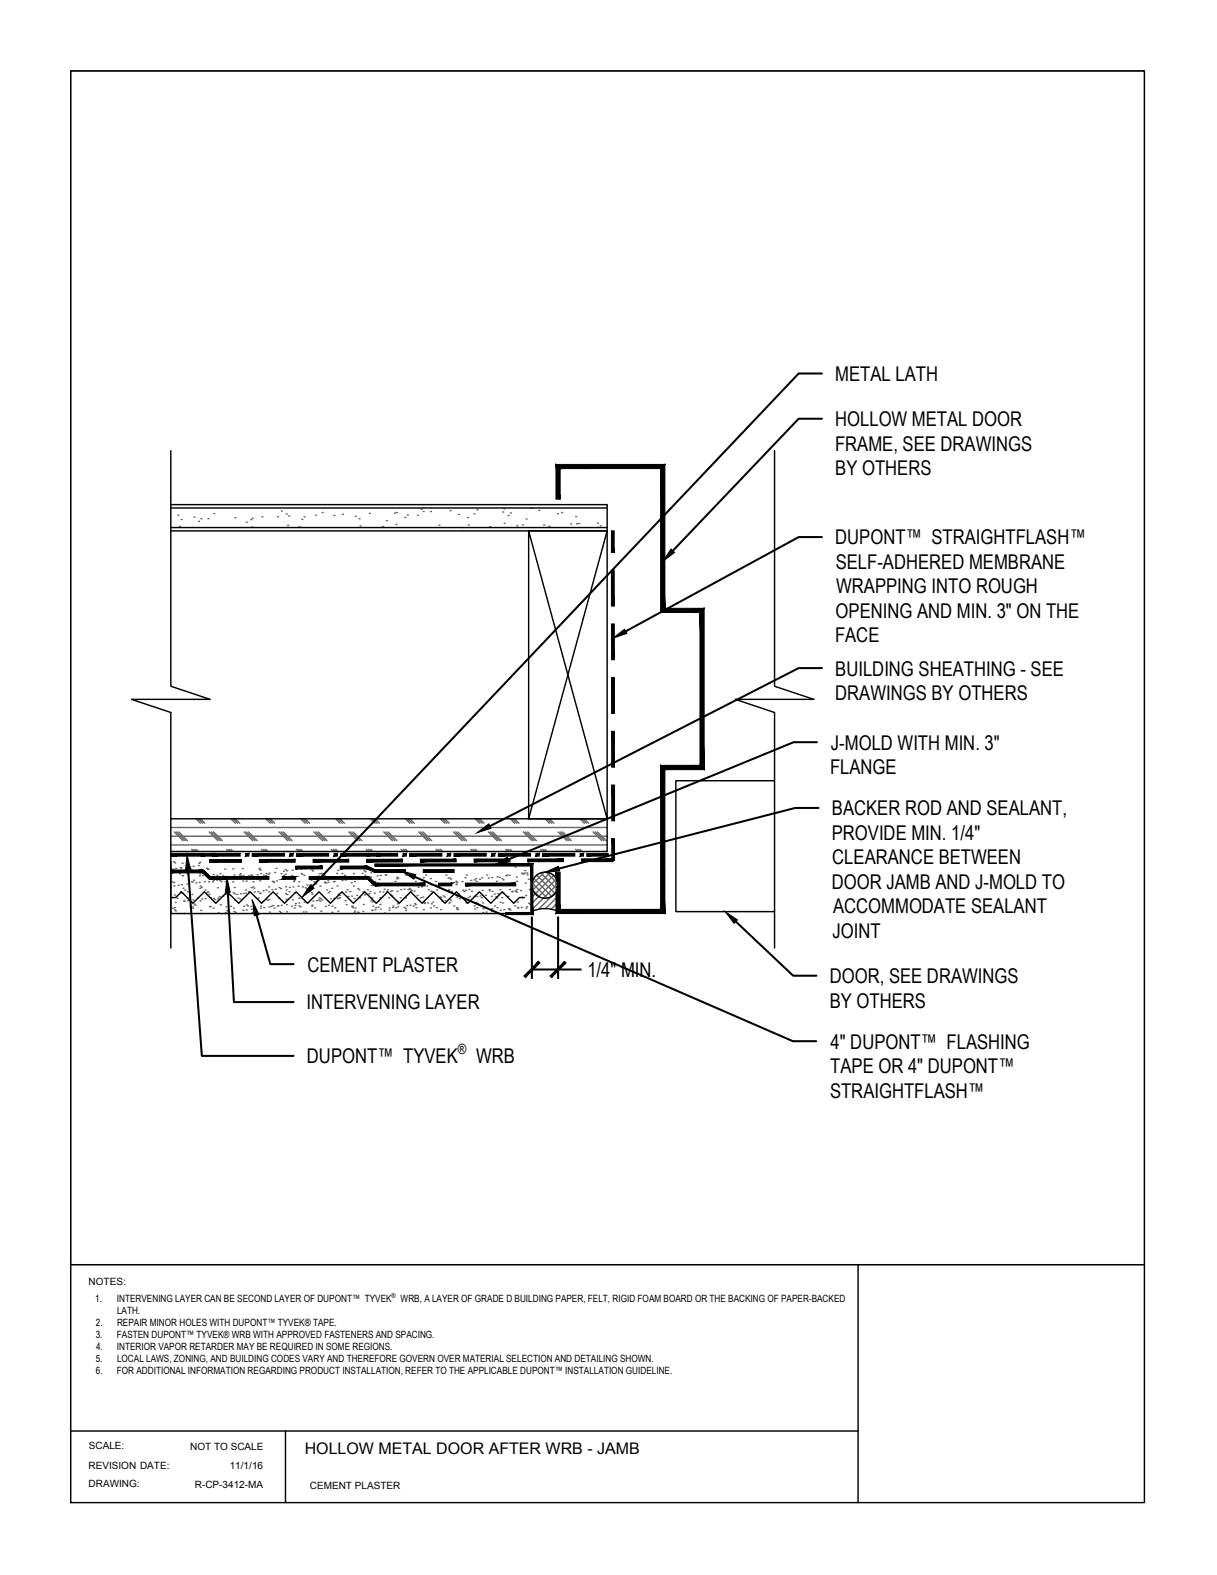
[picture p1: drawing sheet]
<svg xmlns="http://www.w3.org/2000/svg" width="216mm" height="279mm" viewBox="0 0 216 279" stroke-linecap="round" stroke-linejoin="round" font-family="sans-serif">
<!-- layer: ATI-SAM -->
<g fill="#000" stroke="#000" stroke-width=".18">
<path d="M108.5 94.2l.5 3.8v-3.8zM108.5 94.2l.5 3.8h-.5z"/>
<path d="M108.5 101.2l.5 6.3v-6.3zM108.5 101.2l.5 6.3h-.5z"/>
<path d="M108.5 110.7l.5 6.3v-6.3zM108.5 110.7l.5 6.3h-.5z"/>
<path d="M108.5 120.2l.5 6.4v-6.4zM108.5 120.2l.5 6.4h-.5z"/>
<path d="M108.5 129.7l.5 6.4v-6.4zM108.5 129.7l.5 6.4h-.5z"/>
<path d="M108.5 139.3l.5 6.3v-6.3zM108.5 139.3l.5 6.3h-.5z"/>
<path d="M37.2 153h5.6v-.5zM37.2 152.5h5.6l-5.6 .5z"/>
<path d="M46 153h6.4v-.6zM46 152.5l6.4-.1-6.4 .6z"/>
<path d="M52.4 153.6v.5l4.8-.5zM52.4 154.1l4.8-.5v.5z"/>
<path d="M60.4 153.6v.5l4.7-.5zM60.4 154.1l4.7-.5v.5z"/>
<path d="M55.5 153l6.4-.1v-.5zM55.5 152.4h6.4l-6.4 .6z"/>
<path d="M65.2 153.7l-.2 .4 1.6 .2zM65 154.1l1.6 .2-.2 .4z"/>
<path d="M66.5 154.3v.5l5.4-.5zM66.5 154.8l5.4-.5v.5z"/>
<path d="M65.1 152.9h6.3v-.5zM65 152.4h6.4l-6.3 .5z"/>
<path d="M75.1 154.3v.5l5.4-.5zM75.1 154.8l5.4-.5v.5z"/>
<path d="M74.6 152.9h6.3v-.5zM74.6 152.4h6.3l-6.3 .5z"/>
<path d="M84.1 152.9h6.4l-.1-.5zM84.1 152.4h6.3l-6.3 .5z"/>
<path d="M93.6 152.9h6.4v-.5zM93.6 152.4h6.4l-6.4 .5z"/>
<path d="M103.2 152.9h5.6v-.6zM103.1 152.4l5.7-.1-5.6 .6z"/>
<path d="M108.5 148.8l.5 3.8v-3.8zM108.5 148.8l.5 3.8h-.5z"/>
</g>
<path d="M37.2 152.5v.5M65.1 153.6v.5M80.5 154.3v.5M108.5 152.6h.5" fill="none" stroke="#000" stroke-width=".18"/>
<!-- layer: .ATI-HATCH -->
<g fill="none" stroke="#666" stroke-width=".25">
<path d="M31.6 91.4h.1M31.8 93.4h.1M32.1 92.2h.1M34.4 91.7h.1M35.2 92.5h.1M35.7 92h.1M36.9 92h.1M37.9 91.1h.1M41.7 91.8h.1M43.7 92.6h.1M44.5 92.2h.1M44.7 93.5h.1"/>
<path d="M44.7 91.9h.1M46.5 91.7h.1M49.2 91.7h.1M49.9 90.6h.1M50.8 91.2h.1M51 93.2h.1M51.2 91.5h.1M53 93.4h.1M53.5 92.1h.1M53.9 91.7h.1M56 91.4h.1M57.1 90.9h.1"/>
<path d="M59.2 91.4h.1M60.8 91.2h.1M63 91.6h.1M63.7 92h.1M63.9 93.3h.1M65.5 91.1h.1M67.9 93.4h.1M68.5 92.4h.1M70 91h.1M70.2 93h.1M70.3 90.9h.1M71.8 91.8h.1"/>
<path d="M72.3 91.3h.1M74.1 91.4h.1M74.7 90.3h.1M75.1 90.7h.1M76.4 90.7h.1M77.9 93.2h.1M79.9 90.6h.1M81.3 91.3h.1M82.1 93.6h.1M82.9 91.8h.1M83.1 93.1h.1M84.1 91.2h.1"/>
<path d="M84.6 90.4h.1M86.9 93.4h.1M89.2 90.8h.1M89.4 90.3h.1M89.4 92.8h.1M90.1 91.5h.1M90.5 91h.1M91.7 93.3h.1M92.7 93.1h.1M93.3 92.1h.1M94.2 90.1h.1M95.6 90.6h.1"/>
<path d="M96.4 93.1h.1M97.4 93.4h.1M98.9 91.1h.1M99.6 90.9h.1M101.2 92.9h.1M102.1 91.6h.1M102.3 92.9h.1M102.7 92.9h.1M106 92.8h.1M106.5 93.3h.1M30.3 146.8h77.4M30.3 148.3h77.4"/>
<path d="M30.3 149.9h77.4M30.9 147.6l1.6 1.5M31.3 147.6l1.6 1.5M31.7 147.6l1.5 1.5M34 150.7l.4 .4M34.4 150.7l.4 .4M34.8 145.3l.8 .7M34.8 150.7l.4 .4M35.2 145.3l.8 .7M35.6 145.3l.7 .7M37.1 147.6l1.6 1.5M37.5 147.6l1.5 1.5"/>
<path d="M37.9 147.6l1.5 1.5M40.2 150.7l.4 .4M40.6 150.7l.4 .4M41 145.3l.8 .7M41 150.7l.4 .4M41.4 145.3l.7 .7M41.8 145.3l.7 .7M43.3 147.6l1.5 1.5M43.7 147.6l1.5 1.5M44.1 147.6l1.5 1.5M46.4 150.7l.4 .4M46.8 150.7l.4 .4"/>
<path d="M47.2 145.3l.7 .7M47.2 150.7l.4 .4M47.6 145.3l.7 .7M47.9 145.3l.8 .7M49.5 147.6l1.5 1.5M49.9 147.6l1.5 1.5M50.3 147.6l1.5 1.5M52.6 150.7l.4 .4M53 150.7l.4 .4M53.4 145.3l.7 .7M53.4 150.7l.4 .4M53.8 145.3l.7 .7"/>
<path d="M54.1 145.3l.8 .7M55.7 147.6l1.5 1.5M56.1 147.6l1.5 1.5M56.5 147.6l1.5 1.5M58.8 150.7l.4 .4M59.2 150.7l.4 .4M59.6 145.3l.7 .7M59.6 150.7l.3 .4M59.9 145.3l.8 .7M60.3 145.3l.8 .7M61.9 147.6l1.5 1.5M62.3 147.6l1.5 1.5"/>
<path d="M62.6 147.6l1.6 1.5M65 150.7l.4 .4M65.4 150.7l.3 .4M65.7 145.3l.8 .7M65.7 150.7l.4 .4M66.1 145.3l.8 .7M66.5 145.3l.8 .7M68.1 147.6l1.5 1.5M68.4 147.6l1.6 1.5M68.8 147.6l1.6 1.5M71.2 150.7l.4 .4M71.6 150.7l.3 .4"/>
<path d="M71.9 145.3l.8 .7M71.9 150.7l.4 .4M72.3 145.3l.8 .7M72.7 145.3l.8 .7M74.3 147.6l1.5 1.5M74.6 147.6l1.6 1.5M75 147.6l1.6 1.5M77.4 150.7l.3 .4M77.7 150.7l.4 .4M78.1 145.3l.8 .7M78.1 150.7l.4 .4M78.5 145.3l.8 .7"/>
<path d="M78.9 145.3l.8 .7M80.4 147.6l1.6 1.5M80.8 147.6l1.6 1.5M81.2 147.6l1.6 1.5M83.5 150.7l.4 .4M83.9 150.7l.4 .4M84.3 145.3l.8 .7M84.3 150.7l.4 .4M84.7 145.3l.8 .7M85.1 145.3l.8 .7M86.6 147.6l1.6 1.5M87 147.6l1.6 1.5"/>
<path d="M87.4 147.6l1.6 1.5M89.7 150.7l.4 .4M90.1 150.7l.4 .4M90.5 145.3l.8 .7M90.5 150.7l.4 .4M90.9 145.3l.8 .7M91.3 145.3l.8 .7M92.8 147.6l1.6 1.5M93.2 147.6l1.6 1.5M93.6 147.6l1.6 1.5M94.4 156.6l2.7 2.7M94.5 157.9l1.4 1.3"/>
<path d="M94.7 155.8l3.2 3.2M95.2 155.2l3.3 3.3M95.9 150.7l.4 .4M95.9 154.9l3 2.9M96.3 150.7l.4 .4M96.6 154.7l-2.2 2.2M96.7 145.3l.8 .7M96.7 150.7l.4 .4M96.9 154.7l2.1 2.1M97.1 145.3l.8 .7M97.5 145.3l.7 .7M97.5 154.9l-3.1 3.2"/>
<path d="M98.2 155.3l-3.8 3.9M98.7 155.9l-4.3 4.4M99 156.7l-4.6 4.7M99 157.8l-3.5 3.5M99 158.9l-2.2 2.3M99 147.6l1.6 1.5M99.4 147.6l1.6 1.5M99.8 147.6l1.5 1.5M102.1 150.7l.4 .4M102.5 150.7l.4 .4M102.9 145.3l.8 .7M102.9 150.7l.4 .4"/>
<path d="M103.3 145.3l.7 .7M103.7 145.3l.8 .7M105.2 147.6l1.6 1.5M105.6 147.6l1.6 1.5M106 147.6l1.5 1.5M99 160.1l-1.2 1.2M99 161.2l-.4 .4"/>
</g>
<!-- layer: .ATI-DETAIL -->
<g fill="none" stroke="#000" stroke-width=".25">
<path d="M30.3 80v41.7l7 2.4h-14l7 2.3v41.8M137.4 80v41.7l7 2.4h-14l7 2.3v41.8M30.3 94.2h77.4l-13.9 51.1M30.3 89.5h77.4v4.7M30.3 90.1h77.4M30.3 93.6h77.4M93.8 94.2l13.9 51.1h-13.9v-51.1h13.9v51.1M137.4 138.5h-17.5v23.2h17.5M30.3 145.3h77.4v5.8h-77.4M30.3 159.2h.9l1-1 2 2 2.1-2 2 2 2-2 2 2 2.1-2 2 2 2-2 2.1 2 2-2 2.1 2 2-2 2 2 2.1-2 2 2 2-2 2.1 2 2-2 2 2 2-2 2.1 2 2-2 2 2 2.1-2 2 2 2-2 2.1 2 2-2 2 2 1.1-1h.8M89.8 151.6v.1M30.3 162.1h59.4"/>
<path d="M94.4 161.7a5.7 5.7 0 0 1 4.6 0"/>
<circle cx="96.7" cy="157" r="2.32"/>
</g>
<!-- layer: -ATI-HATCH -->
<g fill="none" stroke="#666" stroke-width=".25">
<path d="M30.5 156.4h.1M30.6 154.2h.1M30.8 154.3h.1M30.8 152.9h.1M30.8 156.6h.1M30.9 157.2h.1M30.9 158.8h.1M31 153.1h.1M31.2 154.1h.1M31.4 159.3h.1M31.6 157h.1M31.8 155h.1"/>
<path d="M32 154h.1M32 158.2h.1M32.1 154h.1M32.2 156.9h.1M32.2 158.4h.1M32.3 153.1h.1M32.3 155.3h.1M32.4 155.3h.1M32.5 157.6h.1M32.5 159.8h.1M32.7 159.9h.1M32.8 157.9h.1"/>
<path d="M33.1 155h.1M33.2 156.8h.1M33.2 153.6h.1M33.2 159.3h.1M33.3 158.2h.1M33.3 159.8h.1M33.4 155.2h.1M33.7 153.8h.1M33.9 154.2h.1M34 156.4h.1M34 158.7h.1M34.1 156.4h.1"/>
<path d="M34.2 159.7h.1M34.3 153.7h.1M34.3 156.2h.1M34.7 156.6h.1M35 159.3h.1M35.2 153.6h.1M35.3 153.1h.1M35.3 156.5h.1M35.4 155.4h.1M35.4 157.6h.1M35.4 155h.1M35.4 153h.1"/>
<path d="M35.5 159.8h.1M35.5 157.2h.1M35.7 157.4h.1M35.8 159.5h.1M35.9 155.3h.1M36.3 156.4h.1M36.4 157.9h.1M36.4 159.4h.1M36.6 154h.1M36.7 158.3h.1M36.8 154.2h.1M36.9 158.2h.1"/>
<path d="M36.9 154.2h.1M37 156.4h.1M37.1 158.6h.1M37.3 159.3h.1M37.7 156.4h.1M37.8 155.1h.1M37.8 156.2h.1M37.9 159.4h.1M38.1 159.6h.1M38.4 156.1h.1M38.5 155.3h.1M38.6 157.5h.1"/>
<path d="M38.6 159.7h.1M38.6 159.3h.1M38.9 159.1h.1M39 156.2h.1M39 155h.1M39.2 156.4h.1M39.4 156h.1M39.5 159h.1M39.5 155.3h.1M39.9 154.2h.1M39.9 156.4h.1M40 157.9h.1"/>
<path d="M40 158.7h.1M40.2 157.3h.1M40.4 158.9h.1M40.5 158.2h.1M41 155.8h.1M41.3 156.4h.1M41.3 154.1h.1M41.4 158.4h.1M41.5 155.2h.1M41.5 155.7h.1M41.6 157.4h.1M41.6 158.6h.1"/>
<path d="M41.6 159.7h.1M42 158.7h.1M42.2 159.3h.1M42.5 155.2h.1M42.5 155.6h.1M42.6 159.5h.1M42.6 158.6h.1M42.6 155h.1M42.7 155.4h.1M43 154.1h.1M43.1 156.3h.1M43.1 158.5h.1"/>
<path d="M43.1 155.3h.1M43.6 158.4h.1M43.6 157.9h.1M43.7 156.3h.1M44.1 155.4h.1M44.1 158.2h.1M44.5 155.2h.1M44.5 157.5h.1M44.6 159.7h.1M44.7 155.3h.1M44.8 157.3h.1M44.9 156.4h.1"/>
<path d="M45 157.6h.1M45.1 158.2h.1M45.6 155.2h.1M45.7 158.2h.1M45.8 159.3h.1M45.9 154.2h.1M46 154h.1M46 158.5h.1M46.1 156.3h.1M46.1 154.4h.1M46.2 158.5h.1M46.2 155h.1"/>
<path d="M46.7 158h.1M46.7 155.3h.1M47.2 155.3h.1M47.2 155h.1M47.2 157.9h.1M47.2 159.5h.1M47.4 159.7h.1M47.6 155.1h.1M47.7 157.3h.1M47.7 158.2h.1M47.7 159.6h.1M47.8 154.9h.1"/>
<path d="M48.2 157.8h.1M48.3 156.3h.1M48.5 156.4h.1M48.5 156.5h.1M48.7 154.8h.1M48.8 157.7h.1M49 154.1h.1M49 156.3h.1M49.1 158.5h.1M49.4 159.3h.1M49.5 157.4h.1M49.8 157.6h.1"/>
<path d="M49.8 155h.1M50.3 154.6h.1M50.3 155.3h.1M50.6 155.1h.1M50.6 154.3h.1M50.7 157.3h.1M50.7 158.5h.1M50.8 159.5h.1M50.8 157.9h.1M50.9 154.5h.1M50.9 158.7h.1M51.3 158.2h.1"/>
<path d="M51.3 157.4h.1M51.8 155.3h.1M51.8 154.4h.1M51.9 159.6h.1M52 157.3h.1M52 155.5h.1M52.1 156.4h.1M52.2 156.2h.1M52.2 158.4h.1M52.9 157.2h.1M53 156.4h.1M53 159.3h.1"/>
<path d="M53.4 154.2h.1M53.4 155h.1M53.6 155.1h.1M53.6 157.3h.1M53.7 159.5h.1M53.9 155.3h.1M54 154.1h.1M54.1 157.5h.1M54.3 157.7h.1M54.4 157.9h.1M54.5 157h.1M54.9 158.2h.1"/>
<path d="M55.1 156.9h.1M55.2 156.1h.1M55.2 154.3h.1M55.3 158.4h.1M55.3 158.6h.1M55.4 154.5h.1M55.5 159.9h.1M55.7 156.4h.1M56 156.8h.1M56.1 159.8h.1M56.5 155.4h.1M56.5 159.7h.1"/>
<path d="M56.6 159.3h.1M56.7 155h.1M56.7 159.9h.1M56.8 157.2h.1M56.8 159.4h.1M57 155h.1M57.1 159.7h.1M57.5 155.3h.1M57.6 156.6h.1M57.6 156.5h.1M57.8 156.7h.1M58 157.9h.1"/>
<path d="M58.1 156.1h.1M58.2 156.5h.1M58.2 158.4h.1M58.5 158.2h.1M58.6 159.5h.1M58.8 157.6h.1M59.1 156.4h.1M59.2 159.4h.1M59.3 156.4h.1M59.7 154.9h.1M59.8 157.2h.1M59.9 159.4h.1"/>
<path d="M59.9 154.4h.1M60 158.7h.1M60.2 159.2h.1M60.2 158.8h.1M60.2 159.3h.1M60.6 155h.1M60.7 156.2h.1M61.1 155.5h.1M61.1 155.3h.1M61.2 159.8h.1M61.3 156.1h.1M61.3 156h.1"/>
<path d="M61.3 155.7h.1M61.3 158.2h.1M61.6 157.8h.1M61.7 159h.1M62.1 158.2h.1M62.2 156h.1M62.3 156.6h.1M62.3 159h.1M62.7 155h.1M62.7 157.2h.1M62.8 159.4h.1M62.9 156.4h.1"/>
<path d="M63.3 158.8h.1M63.5 157.6h.1M63.7 157.8h.1M63.8 155.8h.1M63.8 159.3h.1M64.2 154.9h.1M64.3 156h.1M64.4 158.2h.1M64.4 155.7h.1M64.6 154.4h.1M64.7 158.8h.1M64.7 155.3h.1"/>
<path d="M64.8 154.7h.1M64.8 158.6h.1M65.2 157.8h.1M65.3 155.6h.1M65.5 158.5h.1M65.7 158.2h.1M65.8 154.8h.1M65.8 155.6h.1M65.8 159.8h.1M65.9 157.1h.1M65.9 159.3h.1M66.4 158.4h.1"/>
<path d="M66.5 156.4h.1M66.9 155.4h.1M66.9 156.6h.1M67.1 156.8h.1M67.3 156h.1M67.3 158.2h.1M67.4 159.3h.1M67.5 155.3h.1M68 158.2h.1M68.1 157.7h.1M68.3 155.3h.1M68.4 155.2h.1"/>
<path d="M68.6 158.1h.1M68.8 157.8h.1M68.9 157h.1M69 159.3h.1M69.3 158.1h.1M69.3 158.8h.1M69.5 158h.1M69.5 159h.1M70.1 156.4h.1M70.4 155.9h.1M70.4 155.6h.1M70.4 158.1h.1"/>
<path d="M70.5 159.9h.1M70.6 155.8h.1M71 159.3h.1M71.1 157.8h.1M71.6 156.7h.1M71.7 157.7h.1M71.8 157h.1M71.9 159.3h.1M71.9 155.2h.1M72.4 157.8h.1M72.6 157.6h.1M72.8 157.8h.1"/>
<path d="M72.8 158.1h.1M73 158h.1M73.4 155.9h.1M73.5 158.1h.1M73.7 156.4h.1M74 158.9h.1M74.2 157.4h.1M74.6 159.3h.1M74.8 157.3h.1M75 156.9h.1M75 159.2h.1M75.1 155.7h.1"/>
<path d="M75.1 159.9h.1M75.5 155.2h.1M75.7 157.2h.1M76 157.8h.1M76.2 156.8h.1M76.4 155.9h.1M76.4 158.1h.1M76.4 157h.1M76.5 158.1h.1M77.3 156.4h.1M77.3 157h.1M77.5 157.9h.1"/>
<path d="M77.9 156.9h.1M78 156.9h.1M78.1 159.1h.1M78.2 159.3h.1M78.4 159.8h.1M78.6 158.9h.1M78.8 159.1h.1M78.8 156.8h.1M79 159.8h.1M79.1 155.2h.1M79.5 155.8h.1M79.6 158h.1"/>
<path d="M79.6 157.8h.1M79.7 155.8h.1M79.9 159.6h.1M79.9 155.9h.1M80.1 158.1h.1M80.4 156.6h.1M80.9 156.3h.1M80.9 156.9h.1M81 156.5h.1M81 159.1h.1M81.5 159.4h.1M81.8 159.2h.1"/>
<path d="M82 156.4h.1M82.1 157.9h.1M82.1 159.3h.1M82.3 158.1h.1M82.5 155.7h.1M82.6 158h.1M82.7 155.2h.1M83 159.2h.1M83.2 157.8h.1M83.3 159h.1M83.5 156.2h.1M83.7 158.1h.1"/>
<path d="M84.1 156.8h.1M84.1 159h.1M84.1 156.1h.1M84.4 155.9h.1M84.5 156.3h.1M84.6 159h.1M85.1 156h.1M85.2 158.9h.1M85.4 159.2h.1M85.5 155.7h.1M85.5 158h.1M85.6 156.9h.1"/>
<path d="M85.8 157.1h.1M86.1 158.8h.1M86.3 155.2h.1M86.6 155.8h.1M86.8 158h.1M86.8 157.8h.1M87.1 156.8h.1M87.2 159h.1M87.2 155.7h.1M87.3 158.1h.1M87.7 158.6h.1M87.9 159.1h.1"/>
<path d="M88.1 156.3h.1M88.2 159.3h.1M88.2 155.6h.1M88.3 158.5h.1M88.6 155.6h.1M88.7 157.8h.1M89 159.2h.1M89 155.9h.1M89.2 158.4h.1M89.3 156.1h.1M89.7 155.3h.1M89.9 155.2h.1"/>
<path d="M90 156.8h.1M90.1 159h.1M90.2 157h.1M90.4 152.9h.1M90.4 155.3h.1M90.4 157.8h.1M90.7 153.4h.1M90.8 158.2h.1M90.9 158.1h.1M91.4 153.8h.1M91.4 158.1h.1M91.5 153.4h.1"/>
<path d="M91.6 155.6h.1M91.6 158.2h.1M91.7 157.8h.1M91.7 156.3h.1M92.3 158h.1M92.5 154.9h.1M92.6 159.2h.1M92.7 155.1h.1M92.9 154.9h.1M93 154.9h.1M93.1 154.4h.1M93.2 156.7h.1"/>
<path d="M93.2 158.9h.1M93.5 154.9h.1M93.5 155.2h.1M93.7 156h.1M93.9 157.8h.1M94 157.8h.1M94.3 153.4h.1M30.6 161.1h.1M30.9 161.4h.1M31 161h.1M31.1 160.1h.1M31.1 161.6h.1"/>
<path d="M32.6 162h.1M33.7 160.8h.1M34.1 160.9h.1M34.2 161.1h.1M34.4 160.4h.1M34.6 160.6h.1M35.6 162.1h.1M35.6 161.5h.1M37.1 160.9h.1M37.3 160.8h.1M37.8 161.1h.1M38.7 161.9h.1"/>
<path d="M39.1 160.5h.1M40 161.9h.1M40.1 160.9h.1M40.2 161.6h.1M40.4 161.7h.1M40.6 161.8h.1M40.9 160.8h.1M41.4 161.1h.1M41.5 161.7h.1M41.7 161.9h.1M43.1 161.5h.1M43.2 160.7h.1"/>
<path d="M43.7 161.4h.1M43.7 160.5h.1M43.9 160.7h.1M44.5 160.8h.1M44.6 161.3h.1M44.7 161.9h.1M44.9 161.7h.1M45 161.1h.1M46.2 161.1h.1M46.2 160.7h.1M46.8 161h.1M47.7 160.9h.1"/>
<path d="M47.8 161.8h.1M48.1 160.8h.1M48.4 160.6h.1M48.6 161.1h.1M49.2 160.7h.1M49.3 160.7h.1M49.6 161.7h.1M49.8 161.9h.1M49.9 160.6h.1M50.8 161.8h.1M50.8 160.5h.1M51.7 160.8h.1"/>
<path d="M52.2 161.1h.1M52.3 160.6h.1M52.4 160.3h.1M53 160.2h.1M53 160.7h.1M53.2 160.9h.1M53.8 161.8h.1M53.9 160.1h.1M54.2 161.8h.1M55.3 160.8h.1M55.3 160.6h.1M55.8 161.1h.1"/>
<path d="M56.9 161.7h.1M57.7 160.8h.1M58.3 160.6h.1M58.9 161.8h.1M58.9 160.7h.1M59.1 162h.1M59.4 161.1h.1M59.9 161.6h.1M61.4 160.5h.1M62.3 160.8h.1M62.5 160.7h.1M62.6 161h.1"/>
<path d="M62.8 161.9h.1M62.9 161.6h.1M63 161.1h.1M63.4 161.8h.1M63.6 161.9h.1M64.4 161.7h.1M64.4 160.5h.1M65.9 161.5h.1M66 161.5h.1M66 160h.1M66.1 160.7h.1M66.5 161.4h.1"/>
<path d="M66.6 161h.1M67 160.9h.1M67.4 160.5h.1M67.5 161.3h.1M68.2 162h.1M69 161.5h.1M69 161.1h.1M69.6 161h.1M69.7 160.7h.1M70.2 161h.1M70.5 160.3h.1M70.6 160.9h.1"/>
<path d="M71.7 161h.1M71.9 161.1h.1M72 161.5h.1M72.2 160.7h.1M72.7 160.6h.1M73.3 160.7h.1M73.5 160.3h.1M73.7 160.5h.1M73.8 161h.1M75.1 161.4h.1M75.3 160.3h.1M75.3 160.1h.1"/>
<path d="M75.9 160.2h.1M76.4 161.1h.1M76.5 160.3h.1M76.8 160h.1M76.9 160.7h.1M77.4 161h.1M78.1 161.4h.1M79.6 160.2h.1M79.8 160h.1M80.5 160.7h.1M81 161.1h.1M81 161h.1"/>
<path d="M81.1 161.4h.1M81.2 161.3h.1M82.6 160.2h.1M84.1 160.7h.1M84.2 161.3h.1M84.4 160.1h.1M84.6 161h.1M84.7 160.3h.1M85.6 160.2h.1M85.7 161.9h.1M85.7 161.2h.1M86.2 161.8h.1"/>
<path d="M87.2 161.7h.1M87.2 161.2h.1M87.7 160.7h.1M88.2 161h.1M88.7 160.1h.1M88.8 161.5h.1M89.1 160.2h.1M89.4 161.4h.1M90.2 161.2h.1M90.3 161.2h.1M90.3 161.3h.1M90.5 161.4h.1"/>
<path d="M91.3 160.7h.1M91.8 160h.1M91.8 161h.1M91.9 161.1h.1M92.5 161h.1M93.3 161.1h.1M93.4 160.9h.1M93.8 160.2h.1M94 160.4h.1"/>
</g>
<!-- layer: .ATI-DETAIL -->
<g fill="#000" stroke="#000" stroke-width=".18">
<path d="M30.3 154.3v.5l5.7-.5zM30.3 154.8l5.7-.5v.5z"/>
<path d="M35.9 154.8l1.5 .8-1.2-1.2zM35.9 154.8l1.5 .8-.4 .3z"/>
<path d="M37.2 155.5v.5l10.5-.5zM37.2 156l10.5-.5v.5z"/>
<path d="M50.1 155.5v.5l2.4-.5zM50.1 156l2.4-.5v.5z"/>
<path d="M54.8 155.5v.5l10.5-.5zM54.8 156l10.5-.5v.5z"/>
<path d="M65.5 155.6l-.3 .3 1.5 .8zM65.2 155.9l1.5 .8-.4 .4z"/>
<path d="M66.5 153.3v.3l28-.3zM66.5 153.6l28-.3-.3 .3zM94.5 153.3l-.3 .3 .3 8.6zM94.2 153.6l.3 8.6-.3-.3zM89.7 162.2h4.8l-.3-.3zM89.7 161.9h4.5l-4.5 .3z"/>
<path d="M66.5 156.7v.4l8.9-.4zM66.5 157.1l8.9-.4v.4z"/>
<path d="M77.8 156.7v.4l2.4-.4zM77.8 157.1l2.4-.4v.4z"/>
<path d="M82.6 156.7v.4l8.9-.4zM82.6 157.1l8.9-.4v.4z"/>
<path d="M98.6 154.7l.8 6.6v-6.6zM98.6 154.7l.8 6.6-.8 .8zM99.4 161.3l-.8 .8 18.6-.8zM98.6 162.1l18.6-.8 .8 .8zM117.2 135.8v25.5l.8 .8zM117.2 135.8l.8 .7v25.6zM117.2 135.8l.8 .7 6.2-.7zM118 136.5l6.2-.7 .7 .7zM124.2 108.7v27.1l.7 .7zM124.2 108.7l.7-.8v28.6zM117.2 108.7h7l.7-.8zM117.2 108.7l.8-.8h6.9zM117.2 83.1v25.6l.8-.8zM117.2 83.1l.8-.7v25.5zM99.4 83.1h17.8l.8-.7zM98.6 82.4h19.4l-18.6 .7zM98.6 82.4l.8 6.1v-5.4zM98.6 82.4l.8 6.1h-.8z"/>
</g>
<!-- layer: .ATI-TEXT -->
<path d="M119 97.4l.7 .6-2.1 1.6zM108.7 113.2l2.1-1.6 .4 .8zM33.2 151.6l.6 2.6h-.9zM40.3 155.8l.5 2.5-.8 .1zM55.1 157l.6 .6-2.1 1.5zM71.2 154.5l2.6 .7-.4 .7zM84.6 147.7l2.1-1.5 .4 .7zM87.8 153.4l2.2-1.3 .3 .8zM96.7 154.7l2.4-1 .2 .8zM44.8 159.9l1.1 2.3-.8 .3zM128.6 161.7l2.2 1.5-.6 .6z" fill="#000" stroke="#000" stroke-width=".18"/>
<g fill="none" stroke="#000" stroke-width=".36">
<path d="M145.8 74.3h-4.1l-22.3 23.4M145.8 66.3h-4.1l-86.3 91M145.8 95.3h-4.1l-30.7 16.7M145.8 118.5h-4.1l-54.8 28.1M144.9 131.7h-4.1l-50.6 20.8M33.4 154.2l2.4 33.1h16.3M40.4 158.3l1.1 19.5h10.6M73.6 155.5l67.1 29.2h4.1M145.2 143.3h-4.1l-41.9 10.8M45.5 162.4l2.5 8.6h4.1M94.4 172h8.6M94.4 162.7v10.8"/>
<path d="M99 162.7v10.8M130.5 163.5l10.2 9.6h4.1"/>
</g>
<!-- layer: 0 -->
<g fill="#000" stroke="#000" stroke-width=".18">
<path d="M95.5 170.5l-2.3 2.9 2.6-2.6zM95.5 170.5l-2.3 2.9-.3-.3z"/>
<path d="M97.6 173.1l.2 .3 2.4-2.9zM100.2 170.5l.2 .3-2.6 2.6z"/>
</g>
<!-- layer: -ATI-WRB -->
<g fill="#000" stroke="#000" stroke-width=".18">
<path d="M30.3 151.4v.5l5.7-.5zM30.3 151.9l5.7-.5v.5zM36 151.4v.5l1.7-.5zM36 151.9l1.7-.5v.5zM37.7 151.4v.5l4.9-.5zM37.7 151.9l4.9-.5v.5z"/>
<path d="M43.6 151.4v.5l.5-.5zM43.6 151.9l.5-.5v.5z"/>
<path d="M44.7 151.4v.5l5.8-.5zM44.7 151.9l5.8-.5v.5z"/>
<path d="M51.4 151.4v.5l.6-.5zM51.4 151.9l.6-.5v.5z"/>
<path d="M52.6 151.4v.5l5.7-.5zM52.6 151.9l5.7-.5v.5z"/>
<path d="M59.3 151.4v.5l.6-.5zM59.3 151.9l.6-.5v.5z"/>
<path d="M60.4 151.4v.5l4.9-.5zM60.4 151.9l4.9-.5v.5z"/>
<path d="M65.3 151.4v.5l1.5-.5zM65.3 151.9l1.5-.5v.5zM66.8 151.4v.5l3.7-.5zM66.8 151.9l3.7-.5v.5z"/>
<path d="M71.5 151.4v.5l.6-.5zM71.5 151.9l.6-.5v.5z"/>
<path d="M72.7 151.4v.5l5.7-.5zM72.7 151.9l5.7-.5v.5z"/>
<path d="M79.3 151.4v.5l.6-.5zM79.3 151.9l.6-.5v.5z"/>
<path d="M80.5 151.4v.5l5.7-.5zM80.5 151.9l5.7-.5v.5z"/>
<path d="M87.2 151.4v.5l.6-.5zM87.2 151.9l.6-.5v.5z"/>
<path d="M88.4 151.4v.5l5.7-.5zM88.4 151.9l5.7-.5v.5z"/>
<path d="M95.1 151.4v.5l.6-.5zM95.1 151.9l.6-.5v.5z"/>
<path d="M96.3 151.4v.5l5.7-.5zM96.3 151.9l5.7-.5v.5z"/>
<path d="M102.9 151.4v.5l.6-.5zM102.9 151.9l.6-.5v.5z"/>
<path d="M104.1 151.4v.5l3.8-.5zM104.1 151.9l3.8-.5v.5z"/>
</g>
<path d="M65.3 151.4v.5M107.9 151.4v.5" fill="none" stroke="#000" stroke-width=".18"/>
<!-- layer: .ATI-DETAIL -->
<path d="M65.3 155.5v.5M91.5 156.7v.4" fill="none" stroke="#000" stroke-width=".18"/>
<!-- layer: 0 -->
<path d="M12.5 12.6h190.5v211.8h-190.5z" fill="none" stroke="#000" stroke-width=".18"/>
<path d="M12.5 12.6h190.5v254h-190.5zM12.5 224.4h190.5M152.2 224.4v42.2M12.5 253.9h139.7M50.6 253.9v12.7" fill="none" stroke="#000" stroke-width=".25"/>
<g font-size="3.6">
<text x="148.2" y="67.5">METAL LATH</text>
<text x="148.2" y="75.6">HOLLOW METAL DOOR</text>
<text x="148.1" y="79.9">FRAME, SEE DRAWINGS</text>
<text x="148.2" y="84.3">BY OTHERS</text>
<text x="148.2" y="96.6">DUPONT™ STRAIGHTFLASH™</text>
<text x="148.3" y="100.9">SELF-ADHERED MEMBRANE</text>
<text x="148.4" y="105.3">WRAPPING INTO ROUGH</text>
<text x="148.1" y="114">FACE</text>
<text x="148.2" y="109.6">OPENING AND MIN. 3&quot; ON THE</text>
<text x="148.2" y="119.8">BUILDING SHEATHING - SEE</text>
<text x="148.2" y="124.2">DRAWINGS BY OTHERS</text>
<text x="147.2" y="137.3">FLANGE</text>
<text x="147.4" y="133">J-MOLD WITH MIN. 3&quot;</text>
<text x="147.6" y="149">PROVIDE MIN. 1/4&quot;</text>
<text x="147.6" y="144.6">BACKER ROD AND SEALANT,</text>
<text x="147.7" y="153.3">CLEARANCE BETWEEN</text>
<text x="147.6" y="157.7">DOOR JAMB AND J-MOLD TO</text>
<text x="147.7" y="166.4">JOINT</text>
<text x="147.8" y="162">ACCOMMODATE SEALANT</text>
<text x="54.5" y="172.3">CEMENT PLASTER</text>
<text x="104.2" y="173.3">1/4&quot; MIN.</text>
<text x="54.4" y="179.1">INTERVENING LAYER</text>
<text x="147.2" y="174.4">DOOR, SEE DRAWINGS</text>
<text x="147.2" y="178.8">BY OTHERS</text>
<text x="54.5" y="188.6">DUPONT™ TYVEK</text>
<text x="84.5" y="188.6">WRB</text>
<text x="147.3" y="190.4">TAPE OR 4&quot; DUPONT™</text>
<text x="147.3" y="186">4&quot; DUPONT™ FLASHING</text>
<text x="147.2" y="194.7">STRAIGHTFLASH™</text>
</g>
<text font-size="2.8" x="54.1" y="257.9">HOLLOW METAL DOOR AFTER WRB - JAMB</text>
<text font-size="2.5" x="81.2" y="187">®</text>
<g font-size="1.8">
<text x="15.7" y="227.9">NOTES:</text>
<text x="16.9" y="231">1.</text>
<text x="20.7" y="231">INTERVENING LAYER CAN BE SECOND LAYER OF DUPONT™ TYVEK</text>
<text x="20.8" y="233.1">LATH.</text>
<text x="71.1" y="231">WRB, A LAYER OF GRADE D BUILDING PAPER, FELT, RIGID FOAM BOARD OR THE BACKING OF PAPER-BACKED</text>
<text x="17" y="237.3">3.</text>
<text x="17" y="235.2">2.</text>
<text x="17" y="239.5">4.</text>
<text x="20.7" y="237.3">FASTEN DUPONT™ TYVEK® WRB WITH APPROVED FASTENERS AND SPACING.</text>
<text x="20.7" y="239.5">INTERIOR VAPOR RETARDER MAY BE REQUIRED IN SOME REGIONS.</text>
<text x="20.8" y="235.2">REPAIR MINOR HOLES WITH DUPONT™ TYVEK® TAPE.</text>
<text x="17" y="241.6">5.</text>
<text x="17" y="243.8">6.</text>
<text x="20.7" y="243.8">FOR ADDITIONAL INFORMATION REGARDING PRODUCT INSTALLATION, REFER TO THE APPLICABLE DUPONT™ INSTALLATION GUIDELINE.</text>
<text x="20.8" y="241.6">LOCAL LAWS, ZONING, AND BUILDING CODES VARY AND THEREFORE GOVERN OVER MATERIAL SELECTION AND DETAILING SHOWN.</text>
<text x="15.8" y="257.1">SCALE:</text>
<text x="33.7" y="257.1">NOT TO SCALE</text>
<text x="15.7" y="260.5">REVISION DATE:</text>
<text x="15.7" y="263.8">DRAWING:</text>
<text x="34.6" y="263.9">R-CP-3412-MA</text>
<text x="40.8" y="260.6">11/1/16</text>
<text x="55" y="264.2">CEMENT PLASTER</text>
</g>
<text font-size="1.2" x="69.5" y="230.2">®</text>
</svg>
